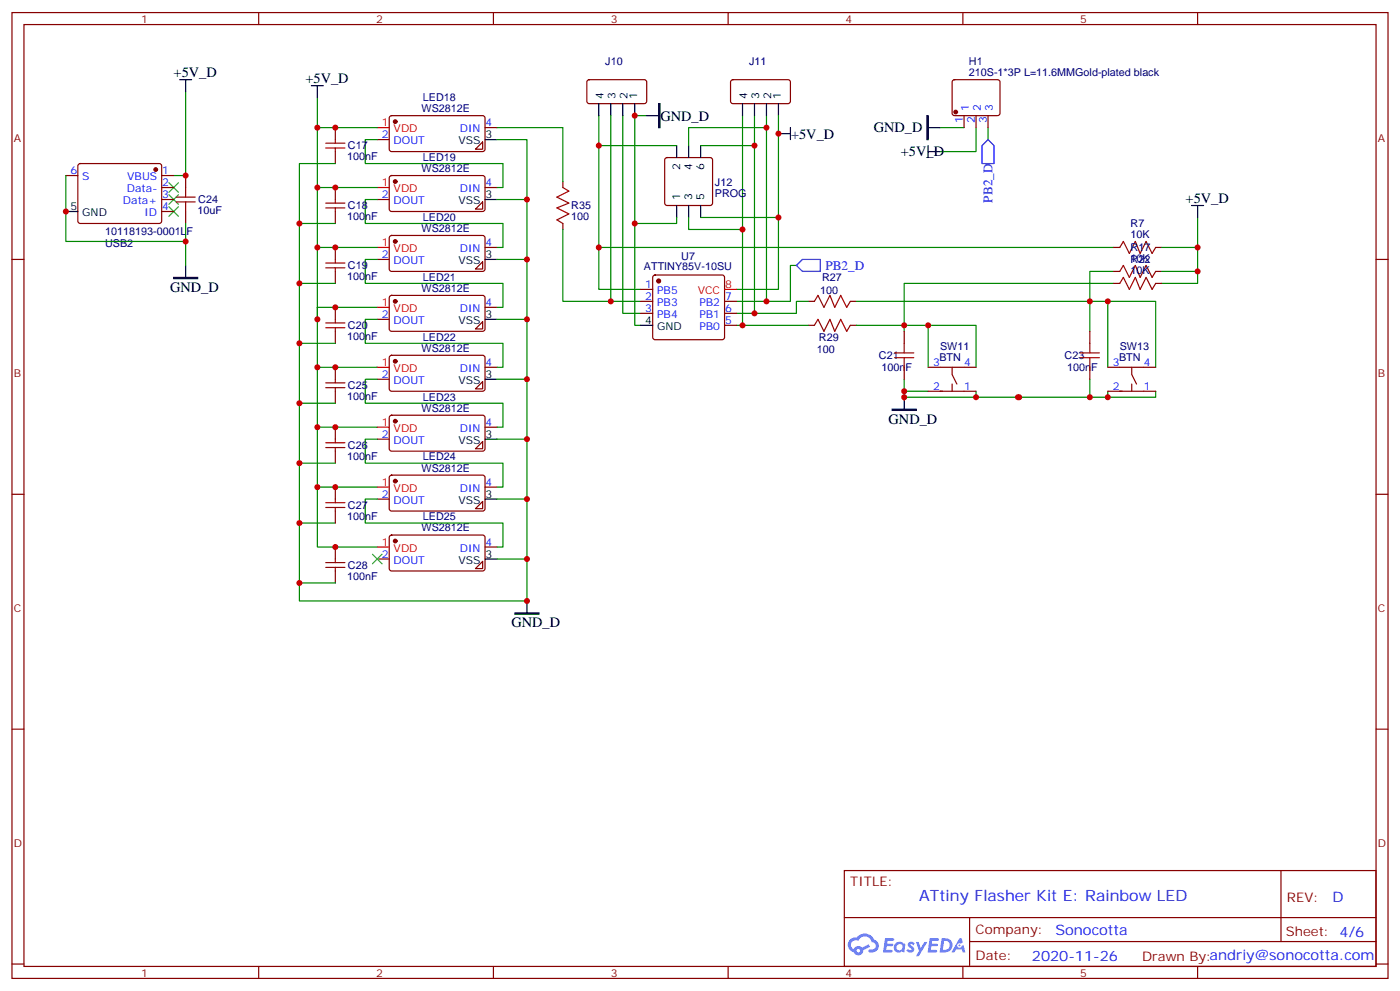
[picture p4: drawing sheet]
<svg xmlns="http://www.w3.org/2000/svg" width="412mm" height="292mm" viewBox="0 0 412 292" stroke-linecap="round" stroke-linejoin="round" font-family="sans-serif">
<g fill="none" stroke="#870000" stroke-width=".35">
<path d="M3.5 3.7h405.4v284.3h-405.4zM7.1 7.2h398.2v277.3h-398.2zM76.2 3.7v3.5M145.3 3.7v3.5M214.5 3.7v3.5M283.6 3.7v3.5M352.8 3.7v3.5M3.5 76.4h3.6M405.3 76.4h3.6M3.5 145.5h3.6M405.3 145.5h3.6M3.5 214.7h3.6"/>
<path d="M405.3 214.7h3.6M248.7 256.3h156.6v28.2h-156.6zM377.3 256.3v20.9M248.7 270.1h156.5M285.6 277.2h119.6M285.6 270.1v14.2M3.5 283.8h3.6M76.2 284.5v3.5M145.3 284.5v3.5M214.5 284.5v3.5M283.6 284.5v3.5M352.8 284.5v3.5"/>
<path d="M405.3 283.8h3.6"/>
</g>
<g fill="#5487ff">
<path d="M267.7 277.5a1.22 1.22 0 0 1 1.7 .2l-.4 .6a.47 .47 0 0 0-.3-.4 .47 .47 0 0 0-.5 .2l.1 .2a1.14 1.14 0 0 1 .8 1.8 1.14 1.14 0 0 1-1.9 0l-.2-.2 .5-.6 .7 .5a.29 .29 0 0 0 .3-.3 .29 .29 0 0 0-.2-.3 1.04 1.04 0 0 1-.6-1.7z"/>
<path d="M260.7 276.2h2.4l.3 .2-.2 .5-1.8 .1-.1 .8h1.5l.3 .4-.3 .4h-1.6l-.2 1.1h1.7l.2 .3-.2 .3-2.6 .1z"/>
<path d="M273.8 276.2h2.4l.3 .2-.1 .5-1.8 .1-.2 .8h1.6l.3 .4-.4 .4-1.6-.1-.1 1.1 1.7 .1 .2 .3-.2 .3-2.6 .1z"/>
<path d="M282.6 276.2h.7l.3 1.3-.6 .3a.69 .69 0 0 0-1 .3 .69 .69 0 0 0 .4 .9 .69 .69 0 0 0 .9-.6l.5-.2 .6 2.2h-.8l-.2-.9h-1.8l-.5 .9h-.8z"/>
<path d="M269.8 277.3h.8l.6 1.8 1.1-1.8h.9l-2.6 4.2h-.8l.9-1.5z"/>
<path d="M277.4 276.2l-.6 4.2h1.3a2.11 2.11 0 0 0 2.5-2.1 2.11 2.11 0 0 0-2.5-2.1zM278.1 277a1.39 1.39 0 0 1 1.7 1.4 1.39 1.39 0 0 1-1.8 1.2h-.3z"/>
<path d="M263.7 277.8a1.54 1.54 0 0 0-.1 2.2 1.54 1.54 0 0 0 2.2 .1l.6 .3 .3-2.3-.2-.3h-.4a1.49 1.49 0 0 0-2.4 0zM264 278.8a.94 .94 0 0 1 1.8 0 .94 .94 0 0 1-1.8 0z"/>
<path d="M250.4 276.6a2.18 2.18 0 0 0 1.1 3.7 1.44 1.44 0 0 0 1.6 .9 1.44 1.44 0 0 0 1.2-1.4l2-1.1-.5-.7-1.9 1a1.47 1.47 0 0 0-2.4 .4 1.39 1.39 0 0 1-.7-1.9 1.39 1.39 0 0 1 2-.5 2.12 2.12 0 0 1 2.2-1.3 2.12 2.12 0 0 1 1.9 1.7 1.14 1.14 0 0 1 1.1 1.4 1.14 1.14 0 0 1-1.7 .7 .43 .43 0 0 0-.5 .4 .43 .43 0 0 0 .4 .5 1.98 1.98 0 0 0 2.5-1.2 1.98 1.98 0 0 0-1.2-2.6 3.1 3.1 0 0 0-5.3-.6l-.9 .1zM252.3 279.9a.55 .55 0 0 1 1.1 0 .55 .55 0 0 1-1.1 0z"/>
<circle cx="282.6" cy="278.3" r=".26"/>
</g>
<g fill="none" stroke="#a10000" stroke-width=".35">
<path d="M51.9 59.4h5.6M51.9 58h5.6M54.7 55.2v2.8M54.7 59.4v2.9M96 42.2h5.6M96 43.6h5.6M96 59.8h5.6M98.8 41.1v1.1M98.8 43.6v1M98.8 58.7v1.1M165.8 55.2l1.8 1.1-3.6 1.7 3.6 1.8-3.6 1.4 3.6 1.8-3.6 1.7 1.8 1.1M96 61.2h5.6"/>
<path d="M96 77.4h5.6M96 78.8h5.6M98.8 61.2v1.1M98.8 76.4v1M98.8 78.8v1.1M329.8 72.8l1.1-1.7 1.8 3.5 1.7-3.5 1.4 3.5 1.8-3.5 1.8 3.5 1-1.8M329.8 79.9l1.1-1.8 1.8 3.6 1.7-3.6 1.4 3.6 1.8-3.6 1.8 3.6 1-1.8M96 95.1h5.6M96 96.5h5.6M98.8 94v1.1M98.8 96.5v1M239.9 95.8l1-1.8 1.8 3.5 1.8-3.5 1.4 3.5 1.7-3.5 1.8 3.5 1.1-1.7"/>
<path d="M239.9 88.7l1-1.7 1.8 3.5 1.8-3.5 1.4 3.5 1.7-3.5 1.8 3.5 1.1-1.8M329.8 83.4l1.1-1.7 1.8 3.5 1.7-3.5 1.4 3.5 1.8-3.5 1.8 3.5 1-1.8M96 112.7h5.6M96 114.1h5.6M98.8 111.7v1M98.8 114.1v1.1M263.5 105.3h5.7M263.5 103.9h5.7M266.3 101.1v2.8M266.3 105.3v2.8M318.2 105.3h5.6M318.2 103.9h5.6"/>
<path d="M321 101.1v2.8M321 105.3v2.8M96 130.4h5.6M96 131.8h5.6M98.8 129.3v1.1M98.8 131.8v1M96 148h5.6M96 149.4h5.6M98.8 146.9v1.1M98.8 149.4v1.1M96 165.6h5.6M96 167h5.6"/>
<path d="M98.8 164.6v1M98.8 167v1.1"/>
</g>
<g fill="none" stroke="#870000" stroke-width=".35">
<path d="M98.8 37.6v3.5M114.9 34.2l.5-.2 27 .1 .5 .6-.1 9.5-.6 .4h-27.1l-.4-.7v-9.2zM142.9 37.6h3.5M173.1 23.7l.5-.2h16.5l.4 .7-.1 5.9-.6 .4-16.5-.1-.4-.6v-5.6zM215.4 23.7l.5-.2h16.5l.4 .7v5.9l-.7 .4-16.5-.1-.4-.6v-5.6zM280.7 23.7l.5-.2h12.7l.5 .2 .2 .5-.1 9.4-.6 .4h-13l-.4-.7v-9.1zM284 34v3.6M287.5 34v3.6M291 34v3.6M19.4 51.7h3.5M23.2 48.4l.4-.2h23.3l.5 .2 .2 .5v16.5l-.7 .4-23.5-.1-.5-.6v-16.2zM47.6 58.7h3.6"/>
<path d="M47.6 55.2h3.6M47.6 51.7h3.6M54.7 51.7v3.5M98.8 44.6v3.6M98.8 55.2v3.5M111.1 41.1h3.6M111.1 58.7h3.6M114.9 51.9l.5-.2h27l.5 .7-.1 9.4-.6 .5-27.1-.1-.4-.6v-9.2zM142.2 41.8v2.1h-2.1zM142.2 59.4v2.2h-2.1zM142.9 55.2h3.5M165.8 53.4v1.8"/>
<path d="M196 46.6l.5-.2h12.7l.5 .2 .2 .5v12.7l-.2 .5-.5 .2h-12.7l-.5-.2-.2-.5v-12.7zM47.6 62.3h3.6M54.7 62.3v3.5M98.8 62.3v3.5M98.8 72.8v3.6M98.8 79.9v3.5M111.1 76.4h3.6M114.9 69.5l.5-.2 27 .1 .5 .6-.1 9.5-.6 .4-27.1-.1-.4-.6v-9.2zM142.2 77.1v2.1h-2.1zM142.9 72.8h3.5M165.8 65.8v1.8M328.1 72.8h1.7"/>
<path d="M328.1 79.9h1.7M340.4 72.8h1.8M340.4 79.9h1.8M98.8 90.5v3.5M98.8 97.5v3.6M111.1 94h3.6M114.9 87.2l.5-.2h27l.5 .7-.1 9.4-.6 .4h-27.1l-.4-.7v-9.1zM142.2 94.7v2.1h-2.1zM142.9 90.5h3.5M188.7 88.7h3.6M188.7 85.2h3.6M188.7 92.3h3.6"/>
<path d="M192.5 81.2l.5-.2h19.7l.5 .2 .2 .5v17.6l-.2 .5-.5 .2h-19.7l-.5-.2-.2-.5v-17.6zM213.4 95.8h3.6M213.4 88.7h3.6M213.4 92.3h3.6M238.1 95.8h1.8M238.1 88.7h1.8M250.5 95.8h1.7M250.5 88.7h1.7M266.3 97.5v3.6M321 97.5v3.6M328.1 83.4h1.7M340.4 83.4h1.8"/>
<path d="M98.8 108.1v3.6M98.8 115.2v3.5M111.1 111.7h3.6M114.9 104.8l.5-.2 27 .1 .5 .6-.1 9.5-.6 .4-27.1-.1-.4-.6v-9.2zM142.2 112.4v2.1h-2.1zM142.9 108.1h3.5M266.3 108.1v3.6M273.4 108.1h14.1M273.4 115.2h14.1M280.5 108.1v2.1l1.4 2.9M280.5 113.1v2.1M321 108.1v3.6"/>
<path d="M326.3 108.1h14.1M326.3 115.2h14.1M333.4 108.1v2.1l1.4 2.9M333.4 113.1v2.1M98.8 125.8v3.5M98.8 132.8v3.5M111.1 129.3h3.6M114.9 122.4l.5-.2 27 .1 .5 .6-.1 9.5-.6 .4h-27.1l-.4-.7v-9.2zM142.2 130v2.1h-2.1zM142.9 125.8h3.5M98.8 143.4v3.5M98.8 150.5v3.5"/>
<path d="M111.1 146.9h3.6M114.9 140.1l.5-.2h27l.5 .7-.1 9.4-.6 .5-27.1-.1-.4-.6v-9.2zM114.9 157.7l.5-.2 27 .1 .5 .6-.1 9.5-.6 .4-27.1-.1-.4-.6v-9.2zM142.2 147.6v2.2h-2.1zM142.9 143.4h3.5M98.8 161v3.6M98.8 168.1v3.5M111.1 164.6h3.6M142.2 165.3v2.1h-2.1zM142.9 161h3.5"/>
</g>
<g fill="none" stroke="#008700" stroke-width=".35">
<path d="M54.7 27v24.7h-3.5M93.5 28.8v65.2v-3.5h17.6M93.5 37.6h17.6M146.4 37.6h19.4v15.8M176.4 34v51.2h12.3M179.9 34v54.7h8.8M183.4 34v58.3h5.3M190.5 34h-3.5v61.8h1.7M218.7 34v61.8M222.2 34v58.3M225.8 34v54.7h7v-10.6h1.8M225.8 37.6h-23v5.3"/>
<path d="M229.3 34v51.2h-12.3M276.9 37.6h7.1M287.5 37.6v7h-10.6M291 37.6v3.5M19.4 51.7v19.4h35.3v7M93.5 55.2h17.6M98.8 48.2h-10.6v17.6M111.1 41.1h-3.5v7.1h40.6v7h-1.8M111.1 58.7h-3.5v7.1h40.6v7h-1.8M146.4 41.1h8.8v135.8h-67v-22.9h10.6M146.4 58.7h8.8M176.4 42.9h22.9"/>
<path d="M206.4 42.9h15.8M54.7 65.8v5.3M93.5 72.8h17.6M98.8 65.8h-10.6v17.6M111.1 76.4h-3.5v7h40.6v7.1h-1.8M146.4 76.4h8.8M165.8 67.6v21.1h14.1M176.4 72.8h151.7M199.3 64v1.8h-12.3M202.8 64v3.6h15.9M206.4 64h22.9M328.1 79.9h-7.1v17.6"/>
<path d="M342.2 72.8h10.6M342.2 79.9h10.6M352.8 64v19.4h-10.6M93.5 94v67h17.6M98.8 83.4h-10.6v17.7M111.1 94h-3.5v7.1h40.6v7h-1.8M146.4 94h8.8M217 95.8h21.1M217 88.7h8.8M238.1 88.7h-3.5v3.6h-17.6M252.2 88.7h74.1v19.4M252.2 95.8h21.2v12.3"/>
<path d="M273.4 95.8h14.1v12.3M326.3 88.7h14.1v19.4M328.1 83.4h-61.8v14.1M93.5 108.1h17.6M98.8 118.7h-10.6v17.6M98.8 101.1h-10.6v17.6M111.1 111.7h-3.5v7h40.6v7.1h-1.8M146.4 111.7h8.8M266.3 111.7v3.5M273.4 115.2h-7.1v1.7h33.9M287.5 115.2v1.7M321 111.7v5.2"/>
<path d="M326.3 115.2v1.7h-26.4M340.4 115.2v1.7h-14.1M93.5 125.8h17.6M98.8 136.3h-10.6v17.7M111.1 129.3h-3.5v7h40.6v7.1h-1.8M146.4 129.3h8.8M93.5 143.4h17.6M111.1 146.9h-3.5v7.1h40.6v7h-1.8M146.4 146.9h8.8M88.2 171.6h10.6M146.4 164.6h8.8"/>
</g>
<g fill="none" stroke="#000" stroke-width=".35">
<path d="M52.9 23.5h3.5M54.7 23.5v3.5M91.7 25.2h3.5M93.5 25.2v3.6M176.4 30.5v3.5M179.9 30.5v3.5M183.4 30.5v3.5M187 30.5v3.5M190.5 34h3.5M218.7 30.5v3.5M222.2 30.5v3.5M225.8 30.5v3.5"/>
<path d="M229.3 39.3h3.5M229.3 30.5v3.5M232.8 37.6v3.5M273.4 37.6h3.5M142.9 41.1h3.5M142.9 58.7h3.5M199.3 42.9v3.5M202.8 42.9v3.5M206.4 42.9v3.5M273.4 44.6h3.5M273.4 42.9v3.5M19.4 62.3h3.5"/>
<path d="M54.7 78.1v3.6M142.9 76.4h3.5M199.3 60.5v3.5M202.8 60.5v3.5M206.4 60.5v3.5M351 60.5h3.5M352.8 60.5v3.5M142.9 94h3.5M188.7 95.8h3.6M142.9 111.7h3.5M266.3 116.9v3.6M142.9 129.3h3.5"/>
<path d="M142.9 146.9h3.5M142.9 164.6h3.5M155.2 176.9v3.5"/>
</g>
<path d="M194 30.5h.4v7.1h-.4zM273 34h.4v7.1h-.4zM51.2 81.7h7v.3h-7zM262.8 120.5h7.1v.3h-7.1zM151.7 180.4h7v.4h-7z" fill="#000" stroke="#000" stroke-width=".35"/>
<g fill="#870000" stroke="#870000" stroke-width=".35">
<circle cx="194" cy="82.7" r=".53"/>
<circle cx="116.4" cy="35.8" r=".53"/>
<circle cx="116.4" cy="53.4" r=".53"/>
<circle cx="116.4" cy="71.1" r=".53"/>
<circle cx="116.4" cy="88.7" r=".53"/>
<circle cx="116.4" cy="106.4" r=".53"/>
<circle cx="116.4" cy="124" r=".53"/>
<circle cx="116.4" cy="141.6" r=".53"/>
<circle cx="116.4" cy="159.3" r=".53"/>
<circle cx="45.9" cy="49.9" r=".53"/>
<circle cx="281.5" cy="33" r=".53"/>
</g>
<path d="M111.1 37.6h3.6M111.1 55.2h3.6M111.1 72.8h3.6M111.1 90.5h3.6M213.4 85.2h3.6M111.1 108.1h3.6M111.1 125.8h3.6M111.1 143.4h3.6M111.1 161h3.6" fill="none" stroke="#f00" stroke-width=".35"/>
<path d="M49.7 57.3l2.9 2.8M49.7 53.8l2.9 2.8M52.6 57.3l-2.9 2.8M52.6 53.8l-2.9 2.8M49.7 60.9l2.9 2.8M52.6 60.9l-2.9 2.8M109.7 163.2l2.8 2.8M112.5 163.2l-2.8 2.8" fill="none" stroke="#3c3" stroke-width=".35"/>
<path d="M291 41.1l1.8 1.8v5.3h-3.5v-5.3zM234.6 78.1l1.8-1.7h5.3v3.5h-5.3z" fill="none" stroke="#00f" stroke-width=".35"/>
<g fill="#c00">
<circle cx="218.7" cy="95.8" r=".88"/>
<circle cx="222.3" cy="92.3" r=".88"/>
<circle cx="266.3" cy="115.2" r=".88"/>
<circle cx="266.3" cy="95.8" r=".88"/>
<circle cx="266.3" cy="116.9" r=".88"/>
<circle cx="321" cy="88.7" r=".88"/>
<circle cx="321" cy="116.9" r=".88"/>
<circle cx="326.3" cy="88.7" r=".88"/>
<circle cx="273.4" cy="95.8" r=".88"/>
<circle cx="287.5" cy="116.9" r=".88"/>
<circle cx="326.3" cy="116.9" r=".88"/>
<circle cx="179.9" cy="88.7" r=".88"/>
<circle cx="93.5" cy="37.6" r=".88"/>
<circle cx="93.5" cy="55.2" r=".88"/>
<circle cx="93.5" cy="72.8" r=".88"/>
<circle cx="93.5" cy="94" r=".88"/>
<circle cx="93.5" cy="143.4" r=".88"/>
<circle cx="93.5" cy="108.1" r=".88"/>
<circle cx="93.5" cy="125.8" r=".88"/>
<circle cx="98.8" cy="37.6" r=".88"/>
<circle cx="98.8" cy="55.2" r=".88"/>
<circle cx="98.8" cy="72.8" r=".88"/>
<circle cx="98.8" cy="90.5" r=".88"/>
<circle cx="98.8" cy="108.1" r=".88"/>
<circle cx="98.8" cy="125.8" r=".88"/>
<circle cx="98.8" cy="143.4" r=".88"/>
<circle cx="98.8" cy="161" r=".88"/>
<circle cx="88.2" cy="154" r=".88"/>
<circle cx="88.2" cy="136.3" r=".88"/>
<circle cx="88.2" cy="118.7" r=".88"/>
<circle cx="88.2" cy="101.1" r=".88"/>
<circle cx="88.2" cy="83.4" r=".88"/>
<circle cx="88.2" cy="65.8" r=".88"/>
<circle cx="54.7" cy="51.7" r=".88"/>
<circle cx="229.3" cy="39.3" r=".88"/>
<circle cx="19.4" cy="62.3" r=".88"/>
<circle cx="54.7" cy="71.1" r=".88"/>
<circle cx="88.2" cy="171.6" r=".88"/>
<circle cx="155.2" cy="58.7" r=".88"/>
<circle cx="155.2" cy="76.4" r=".88"/>
<circle cx="155.2" cy="94" r=".88"/>
<circle cx="155.2" cy="111.7" r=".88"/>
<circle cx="155.2" cy="129.3" r=".88"/>
<circle cx="155.2" cy="146.9" r=".88"/>
<circle cx="155.2" cy="164.6" r=".88"/>
<circle cx="155.2" cy="176.9" r=".88"/>
<circle cx="187" cy="34" r=".88"/>
<circle cx="187" cy="65.8" r=".88"/>
<circle cx="176.4" cy="42.9" r=".88"/>
<circle cx="229.3" cy="64" r=".88"/>
<circle cx="176.4" cy="72.8" r=".88"/>
<circle cx="218.7" cy="67.6" r=".88"/>
<circle cx="225.8" cy="37.6" r=".88"/>
<circle cx="222.3" cy="42.9" r=".88"/>
<circle cx="299.9" cy="116.9" r=".88"/>
<circle cx="300.2" cy="116.9" r=".88"/>
<circle cx="352.8" cy="72.8" r=".88"/>
<circle cx="352.8" cy="79.9" r=".88"/>
<circle cx="225.8" cy="88.7" r=".88"/>
</g>
<text font-size="4.6" fill="#00f" x="270.8" y="265.3">ATtiny Flasher Kit E: Rainbow LED</text>
<g font-size="4.2">
<text x="51.2" y="22.8">+5V_D</text>
<text x="90" y="24.5">+5V_D</text>
<text x="194.6" y="35.5">GND_D</text>
<text x="233" y="40.8">+5V_D</text>
<text x="257.4" y="39">GND_D</text>
<text x="265.4" y="46">+5V_D</text>
<text x="349.2" y="59.8">+5V_D</text>
<text x="50.1" y="85.9">GND_D</text>
<text x="261.8" y="124.7">GND_D</text>
<text x="150.6" y="184.7">GND_D</text>
</g>
<g font-size="4.2" fill="#00f">
<text x="392.5" y="265.6">D</text>
<text x="310.9" y="275.1">Sonocotta</text>
<text x="304" y="282.9">2020-11-26</text>
</g>
<g font-size="3.9" fill="#00f">
<text x="292.4" y="59.6" transform="rotate(-90 292.4 59.6)">PB2_D</text>
<text x="243.2" y="79.4">PB2_D</text>
</g>
<g font-size="3.9" fill="#800">
<text x="250.5" y="260.9">TITLE:</text>
<text x="379.1" y="265.6">REV:</text>
<text x="287.4" y="275.1">Company:</text>
<text x="378.7" y="275.7">Sheet: 4/6</text>
<text x="287.4" y="282.8">Date:</text>
<text x="336.4" y="282.8">Drawn By:andriy@sonocotta.com</text>
</g>
<g font-size="3.2" fill="#800">
<text x="41.6" y="6.7">1</text>
<text x="110.8" y="6.7">2</text>
<text x="179.9" y="6.7">3</text>
<text x="249.1" y="6.7">4</text>
<text x="318.2" y="6.7">5</text>
<text x="4.1" y="41.8">A</text>
<text x="405.9" y="41.8">A</text>
<text x="4.1" y="110.9">B</text>
<text x="405.9" y="110.9">B</text>
<text x="4.1" y="180.1">C</text>
<text x="405.9" y="180.1">C</text>
<text x="4.1" y="249.2">D</text>
<text x="405.9" y="249.2">D</text>
<text x="41.6" y="287.5">1</text>
<text x="110.8" y="287.5">2</text>
<text x="179.9" y="287.5">3</text>
<text x="249.1" y="287.5">4</text>
<text x="318.2" y="287.5">5</text>
</g>
<g font-size="3.2" fill="#000080">
<text x="178.3" y="19.3">J10</text>
<text x="220.6" y="19.3">J11</text>
<text x="285.4" y="22.4">210S-1*3P L=11.6MMGold-plated black</text>
<text x="285.4" y="19.1">H1</text>
<text x="124.6" y="29.7">LED18</text>
<text x="124.2" y="33">WS2812E</text>
<text x="102.3" y="47.2">100nF</text>
<text x="102.5" y="43.9">C17</text>
<text x="124.6" y="47.4">LED19</text>
<text x="124.2" y="50.6">WS2812E</text>
<text x="58.4" y="59.8">C24</text>
<text x="210.6" y="57.9">PROG</text>
<text x="210.6" y="54.6">J12</text>
<text x="58.2" y="63.1">10uF</text>
<text x="102.3" y="64.8">100nF</text>
<text x="102.5" y="61.6">C18</text>
<text x="124.6" y="65">LED20</text>
<text x="168.3" y="64.9">100</text>
<text x="168.3" y="61.6">R35</text>
<text x="31" y="69.3">10118193-0001LF</text>
<text x="124.2" y="68.3">WS2812E</text>
<text x="333" y="70">10K</text>
<text x="333" y="66.8">R7</text>
<text x="31" y="72.6">USB2</text>
<text x="200.7" y="76.6">U7</text>
<text x="333" y="77.1">10K</text>
<text x="333" y="73.9">R17</text>
<text x="333" y="77.4">R22</text>
<text x="102.3" y="82.5">100nF</text>
<text x="102.5" y="79.2">C19</text>
<text x="124.6" y="82.6">LED21</text>
<text x="189.7" y="79.4">ATTINY85V-10SU</text>
<text x="242.2" y="82.8">R27</text>
<text x="333" y="80.6">10K</text>
<text x="124.2" y="85.9">WS2812E</text>
<text x="241.6" y="86.4">100</text>
<text x="102.3" y="100.1">100nF</text>
<text x="102.5" y="96.9">C20</text>
<text x="124.6" y="100.3">LED22</text>
<text x="241.3" y="100.4">R29</text>
<text x="124.2" y="103.5">WS2812E</text>
<text x="240.6" y="104">100</text>
<text x="258.9" y="105.8">C21</text>
<text x="276.7" y="106.4">BTN</text>
<text x="276.9" y="103.1">SW11</text>
<text x="313.6" y="105.8">C23</text>
<text x="329.6" y="106.4">BTN</text>
<text x="329.8" y="103.1">SW13</text>
<text x="259.7" y="109.3">100nF</text>
<text x="314.3" y="109.3">100nF</text>
<text x="102.3" y="117.8">100nF</text>
<text x="102.5" y="114.5">C25</text>
<text x="124.6" y="117.9">LED23</text>
<text x="124.2" y="121.2">WS2812E</text>
<text x="102.3" y="135.4">100nF</text>
<text x="102.5" y="132.1">C26</text>
<text x="124.6" y="135.6">LED24</text>
<text x="124.2" y="138.8">WS2812E</text>
<text x="102.5" y="149.8">C27</text>
<text x="102.3" y="153">100nF</text>
<text x="124.6" y="153.2">LED25</text>
<text x="124.2" y="156.5">WS2812E</text>
<text x="102.5" y="167.4">C28</text>
<text x="102.3" y="170.7">100nF</text>
</g>
<g font-size="3.2">
<text x="177.8" y="29.2" transform="rotate(-90 177.8 29.2)">4</text>
<text x="181.3" y="29.2" transform="rotate(-90 181.3 29.2)">3</text>
<text x="184.9" y="29.2" transform="rotate(-90 184.9 29.2)">2</text>
<text x="187.7" y="29.2" transform="rotate(-90 187.7 29.2)">1</text>
<text x="220.1" y="29.2" transform="rotate(-90 220.1 29.2)">4</text>
<text x="223.7" y="29.2" transform="rotate(-90 223.7 29.2)">3</text>
<text x="227.2" y="29.2" transform="rotate(-90 227.2 29.2)">2</text>
<text x="230" y="29.2" transform="rotate(-90 230 29.2)">1</text>
<text x="143.1" y="40.7">3</text>
<text x="135.1" y="42.5">VSS</text>
<text x="200.4" y="50.2" transform="rotate(-90 200.4 50.2)">2</text>
<text x="203.9" y="50.2" transform="rotate(-90 203.9 50.2)">4</text>
<text x="207.4" y="50.2" transform="rotate(-90 207.4 50.2)">6</text>
<text x="143.1" y="58.4">3</text>
<text x="200.4" y="58.7" transform="rotate(-90 200.4 58.7)">1</text>
<text x="203.9" y="58.7" transform="rotate(-90 203.9 58.7)">3</text>
<text x="207.4" y="58.7" transform="rotate(-90 207.4 58.7)">5</text>
<text x="20.7" y="61.9">5</text>
<text x="24.2" y="63.7">GND</text>
<text x="135.1" y="60.1">VSS</text>
<text x="135.1" y="77.8">VSS</text>
<text x="143.1" y="76">3</text>
<text x="135.1" y="95.4">VSS</text>
<text x="143.1" y="93.7">3</text>
<text x="190.1" y="95.4">4</text>
<text x="193.6" y="97.2">GND</text>
<text x="135.1" y="113.1">VSS</text>
<text x="143.1" y="111.3">3</text>
<text x="135.1" y="130.7">VSS</text>
<text x="143.1" y="128.9">3</text>
<text x="135.1" y="148.3">VSS</text>
<text x="143.1" y="146.6">3</text>
<text x="135.1" y="166">VSS</text>
<text x="143.1" y="164.2">3</text>
</g>
<g font-size="3.2" fill="#00f">
<text x="285.4" y="32.7" transform="rotate(-90 285.4 32.7)">1</text>
<text x="288.9" y="32.7" transform="rotate(-90 288.9 32.7)">2</text>
<text x="292.5" y="32.7" transform="rotate(-90 292.5 32.7)">3</text>
<text x="112.5" y="40.7">2</text>
<text x="135.4" y="39">DIN</text>
<text x="143.1" y="37.2">4</text>
<text x="283.6" y="36.2" transform="rotate(-90 283.6 36.2)">1</text>
<text x="287.2" y="36.2" transform="rotate(-90 287.2 36.2)">2</text>
<text x="290.7" y="36.2" transform="rotate(-90 290.7 36.2)">3</text>
<text x="116" y="42.5">DOUT</text>
<text x="20.7" y="51.3">6</text>
<text x="24.2" y="53.1">S</text>
<text x="37.5" y="53.1">VBUS</text>
<text x="47.8" y="51.3">1</text>
<text x="37.4" y="56.6">Data-</text>
<text x="47.8" y="54.9">2</text>
<text x="47.8" y="58.4">3</text>
<text x="112.5" y="58.4">2</text>
<text x="135.4" y="56.6">DIN</text>
<text x="143.1" y="54.9">4</text>
<text x="36.2" y="60.1">Data+</text>
<text x="42.5" y="63.7">ID</text>
<text x="47.8" y="61.9">4</text>
<text x="116" y="60.1">DOUT</text>
<text x="112.5" y="76">2</text>
<text x="116" y="77.8">DOUT</text>
<text x="135.4" y="74.3">DIN</text>
<text x="143.1" y="72.5">4</text>
<text x="190.1" y="84.8">1</text>
<text x="190.1" y="88.4">2</text>
<text x="193.6" y="86.6">PB5</text>
<text x="213.6" y="88.4">7</text>
<text x="112.5" y="93.7">2</text>
<text x="116" y="95.4">DOUT</text>
<text x="135.4" y="91.9">DIN</text>
<text x="143.1" y="90.1">4</text>
<text x="190.1" y="91.9">3</text>
<text x="193.6" y="90.1">PB3</text>
<text x="193.6" y="93.7">PB4</text>
<text x="206" y="93.7">PB1</text>
<text x="206" y="90.1">PB2</text>
<text x="213.6" y="95.4">5</text>
<text x="213.6" y="91.9">6</text>
<text x="206" y="97.2">PB0</text>
<text x="143.1" y="107.8">4</text>
<text x="274.9" y="107.8">3</text>
<text x="284" y="107.8">4</text>
<text x="327.8" y="107.8">3</text>
<text x="336.9" y="107.8">4</text>
<text x="112.5" y="111.3">2</text>
<text x="116" y="113.1">DOUT</text>
<text x="135.4" y="109.5">DIN</text>
<text x="274.9" y="114.8">2</text>
<text x="284" y="114.8">1</text>
<text x="327.8" y="114.8">2</text>
<text x="336.9" y="114.8">1</text>
<text x="143.1" y="125.4">4</text>
<text x="112.5" y="128.9">2</text>
<text x="116" y="130.7">DOUT</text>
<text x="135.4" y="127.2">DIN</text>
<text x="143.1" y="143.1">4</text>
<text x="112.5" y="146.6">2</text>
<text x="116" y="148.3">DOUT</text>
<text x="135.4" y="144.8">DIN</text>
<text x="143.1" y="160.7">4</text>
<text x="112.5" y="164.2">2</text>
<text x="116" y="166">DOUT</text>
<text x="135.4" y="162.5">DIN</text>
</g>
<g font-size="3.2" fill="#f00">
<text x="112.5" y="37.2">1</text>
<text x="116" y="39">VDD</text>
<text x="112.5" y="54.9">1</text>
<text x="116" y="56.6">VDD</text>
<text x="112.5" y="72.5">1</text>
<text x="116" y="74.3">VDD</text>
<text x="205.5" y="86.6">VCC</text>
<text x="213.6" y="84.8">8</text>
<text x="112.5" y="90.1">1</text>
<text x="116" y="91.9">VDD</text>
<text x="112.5" y="107.8">1</text>
<text x="116" y="109.5">VDD</text>
<text x="112.5" y="125.4">1</text>
<text x="116" y="127.2">VDD</text>
<text x="112.5" y="143.1">1</text>
<text x="116" y="144.8">VDD</text>
<text x="112.5" y="160.7">1</text>
<text x="116" y="162.5">VDD</text>
</g>
</svg>
